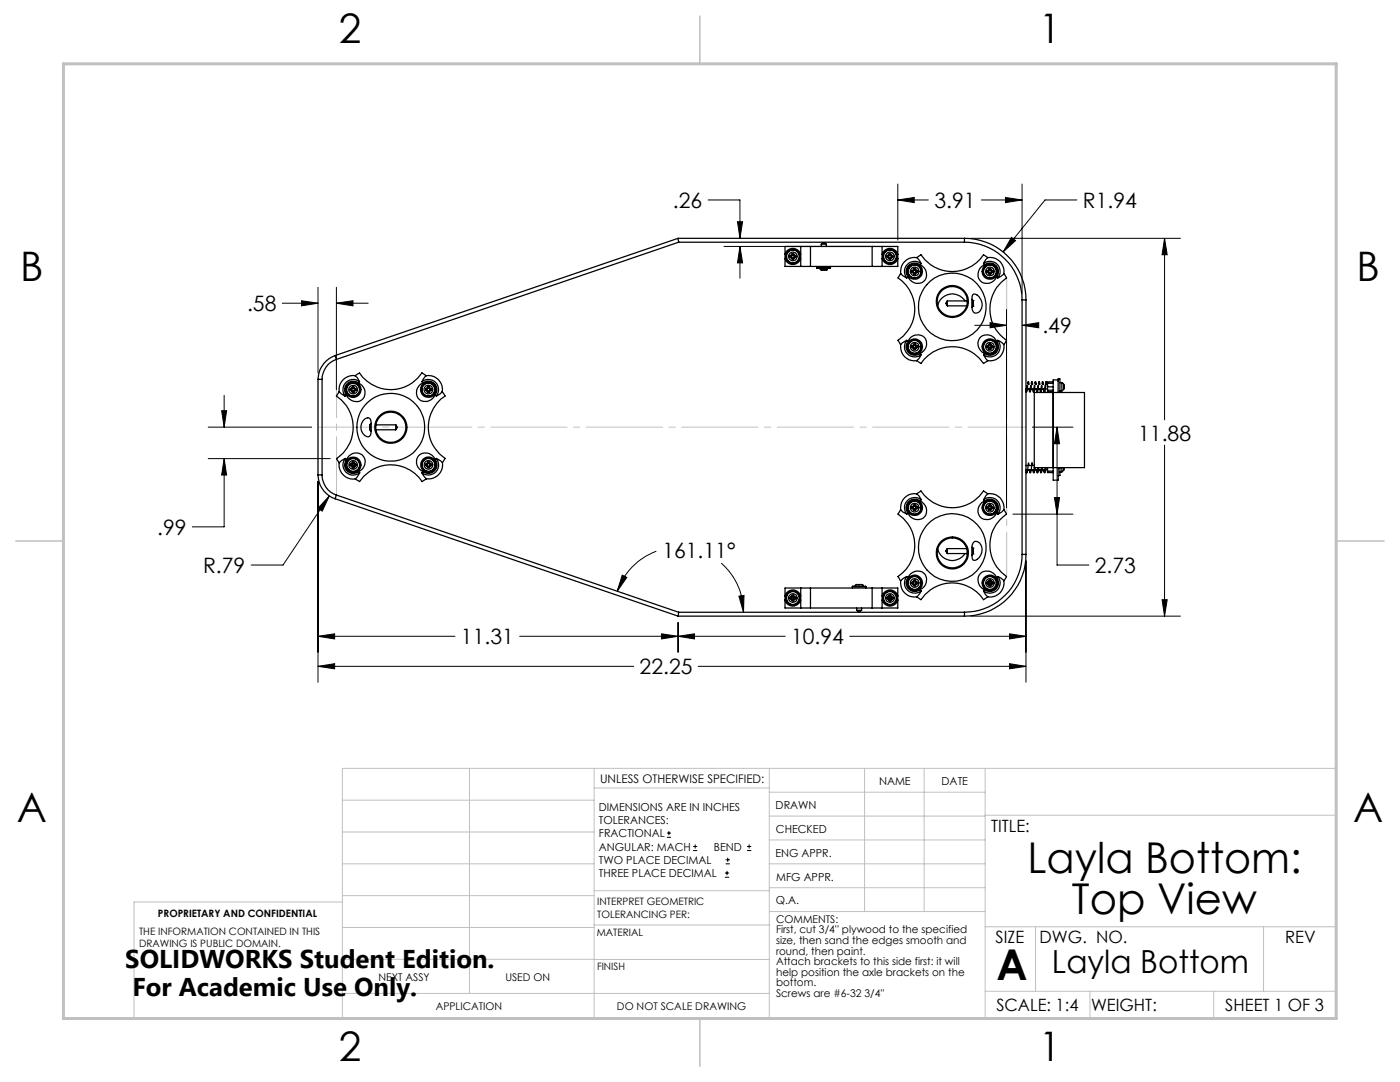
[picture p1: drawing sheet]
<svg xmlns="http://www.w3.org/2000/svg" width="279mm" height="216mm" viewBox="0 0 279 216" stroke-linecap="round" stroke-linejoin="round" font-family="sans-serif">
<g fill="none" stroke="#000" stroke-width=".2">
<path d="M141.3 39.9h6.4v7.7M179.2 39.9l3.3-.5v1zM179.2 39.9h6.1M179.2 36.7v11.2M195.9 39.9h8.1M200.7 39.4l3.3 .5-3.3 .5zM204 36.7v21.9M214.9 39.9h-6.3l-8.4 10.4M63.5 57.3v17.1M67.1 57.3v20.5M144.5 49.2h30.3M147.2 44.2h1l-.5 3.4z"/>
<path d="M147.7 49.2l.5 3.3h-1zM147.7 49.2v6.3M193.7 47.6h41.9M201.9 47.4l.8 .6-2.5 2.3zM232.4 47.6l.5 3.2h-1zM232.4 47.6v36.2M44.7 78.9v6.3M56.3 60.5h7.2M60.2 60l3.3 .5-3.3 .5zM67.1 60.5l3.3-.5v1zM67.1 60.5h6.4M194.5 64.9h6.4"/>
<path d="M197.6 64.4l3.3 .5-3.3 .5zM200.9 61.7v39.6M204 64.9l3.3-.5v1zM204 64.9h2.8M41.6 91.5h24.3M41.6 85.2h20.6M44.2 82h1l-.5 3.2zM44.7 91.5v13.6h-6.3M44.7 91.5l.5 3.3h-1zM63.5 96v40.1M65.7 99l-1.4 3-.8-.6zM65.7 99l-9.2 13.7h-6.4"/>
<path d="M206 85.2h8.1M210.4 99.3h1.1l-.5 3.3zM211 85.2l.5 3.3h-1.1zM211 85.2v27.5h6.3M232.4 88.8v34.1M124.2 114.8l.9 .4-1.9 2.8zM131 110a13 13 0 0 0-7.8 8M143.9 112.4a12.9 12.9 0 0 1 4.5 9.8M147.5 119l1-.2-.1 3.4zM202.1 102.6h12M204.8 111.9v24.2M231.9 119.7h1l-.5 3.2z"/>
<path d="M63.5 127l3.3-.5v1zM63.5 133l3.3-.6v1.1zM63.5 127h27.3M63.5 133h63M103.7 127h53M132 126.5l3.3 .5-3.3 .5zM135.3 127l3.3-.5v1zM135.3 124.2v5.9M139.3 133h65.5M169.6 127h35.2M193.7 122.9h41.9M201.5 126.5l3.3 .5-3.3 .5z"/>
<path d="M201.5 132.4l3.3 .6-3.3 .5zM133.1 167.1h.8M133.1 166.2h.8M133.5 165.8v.9M138.3 169.7h.8M138.3 168.9h.8M138.7 168.5v.8M144.7 175h.8M144.7 174.2h.8M144.8 172.4h.9M144.8 171.6h.9M145.1 173.8v.8"/>
<path d="M145.2 171.1v.9M149.1 169.7h.8M149.1 168.9h.8M149.5 168.5v.8"/>
</g>
<path d="M63.5 85.2h141.3" fill="none" stroke="#c0c0c0" stroke-width=".2" stroke-dasharray="15.2 1.3 1.3 1.3" stroke-dashoffset="3.7"/>
<path d="M67.2 98.8v-27.1" fill="none" stroke="#c0c0c0" stroke-width=".2" stroke-dasharray="15.2 1.3 1.3 1.3" stroke-dashoffset="3.6"/>
<path d="M200.9 115v-59.6" fill="none" stroke="#c0c0c0" stroke-width=".2" stroke-dasharray="15.2 1.3 1.3 1.3" stroke-dashoffset="6.4"/>
<g fill="none" stroke="#c0c0c0" stroke-width=".2">
<path d="M68.3 159.7h50.3M93.7 153.3v44.9M118.6 153.3v49.9M118.6 157.2h34.9M153.5 153.3v49.9M153.5 158.1h43.1M172.5 153.3v28.6M184.4 153.3v28.6M196.6 153.3v49.9M68.3 180h-41.6v23.2h240v-49.9h-198.4v49.9M68.3 178.7h50.3M68.3 172.4h50.3"/>
<path d="M68.3 166h50.3M118.6 177.7h35M153.5 167.6h43.1M153.5 162.8h43.1M153.5 172.4h43.1M153.5 177.1h43.1M196.6 162.7h70.1M68.3 198.2h85.2M68.3 191.4l85.2 .1M68.3 185.1h50.3M118.6 184.6h35M153.6 181.9h43"/>
<path d="M196.6 197.8h70.1M196.6 184.9h70.1M206.7 184.9v12.9M217.5 197.8v5.4M242.2 197.8v5.4M252.2 184.9v12.9"/>
</g>
<path d="M139.7 3.2v9.5M3.1 107.9h9.6M266.7 107.9h9.5M139.7 203.2v9.6" fill="none" stroke="#c0c0c0" stroke-width=".3"/>
<path d="M12.7 12.7h254v190.5h-254z" fill="none" stroke="#c0c0c0" stroke-width=".6"/>
<g fill="#000">
<path d="M67.1 60.5l3.3-.5v1zM60.2 60l3.3 .5-3.3 .5zM197.6 64.4l3.3 .5-3.3 .5zM204 64.9l3.3-.5v1zM147.7 49.2l.5 3.3h-1zM147.2 44.2h1l-.5 3.4zM200.7 39.4l3.3 .5-3.3 .5zM179.2 39.9l3.3-.5v1zM65.7 99l-2.2 2.4 .8 .6zM201.9 47.4l-1.7 2.9 2.5-2.3zM201.5 126.5l3.3 .5-3.3 .5zM135.3 127l3.3-.5v1zM63.5 127l3.3-.5v1zM132 126.5l3.3 .5-3.3 .5zM231.9 119.7h1l-.5 3.2zM232.4 47.6l.5 3.2h-1zM147.5 119l1-.2-.1 3.4zM124.2 114.8l.9 .4-1.9 2.8zM63.5 133l3.3-.6v1.1zM201.5 132.4l3.3 .6-3.3 .5z"/>
<path d="M44.7 91.5l.5 3.3h-1zM44.2 82h1l-.5 3.2zM210.4 99.3h1.1l-.5 3.3zM211 85.2l.5 3.3h-1.1z"/>
</g>
<g fill="none" stroke="#000" stroke-width=".25">
<path d="M135.3 47.6l.1 .7M135.3 47.6l-68.4 23.3M135.3 47.6h57.2M135.4 48.3l-68.3 23.4M135.4 48.3h57.1M156.7 50.8a1.62 1.62 0 0 1 1.5-1.2 1.62 1.62 0 0 1 1.6 1.2M156.7 51.6a1.62 1.62 0 0 0 1.5 1.2 1.62 1.62 0 0 0 1.6-1.2M157.7 51.2v.1M157.8 51.3l.3 .3M158.1 50.7l-.3 .3M158.1 50.6h.3l.1 .4h.3v.3l-.4 .1v.3h-.3l-.1-.4h-.3v-.3l.4-.1zM158.4 50.7l.3 .3"/>
<path d="M158.7 51.3l-.3 .3M159.8 49.2v4M161.7 49.2h12.4M161.7 53.2h12.4M161.7 49.2v4M161.7 49.2h-5v4h5M163 53.4h2.7M163 53.2v.2M163.5 53.5l.3 .3M163.8 53.8h1.2M163.8 53.8h.1M163.9 48.7h1"/>
<path d="M163.9 48.7v.5M163.9 48.7l.5-.3 .5 .3M164.9 48.7v.5M165 53.8h.1M165.2 53.5l-.2 .3M165.7 53.2v.2M174.1 49.2v4M174.1 49.2h5.1v4h-5.1M176 51.6a1.62 1.62 0 0 0 1.6 1.2 1.62 1.62 0 0 0 1.6-1.2M176 50.8a1.62 1.62 0 0 1 1.6-1.2 1.62 1.62 0 0 1 1.6 1.2M176 49.2v4M177.2 51.3l.3 .3"/>
<path d="M177.5 50.7l-.3 .3M177.5 50.6h.2l.1 .4h.4v.3l-.5 .1v.3h-.2l-.1-.4h-.3v-.3l.4-.1zM177.7 50.7l.4 .3M178.1 51.3l-.4 .3M178.2 51.2v.1M179.7 54.6l-.5 .9a7.5 7.5 0 0 1 0 12.4l.5 .9M179.7 54.6l.5 .4 .8 .5M181.2 55.2l-.2 .3M182 54.1v.2M182.1 54.3l.3 .3M182.4 53.7l-.3 .3M182.4 53.6h.3l.1 .4h.3v.3l-.4 .1v.3h-.3l-.1-.4h-.3v-.3l.4-.1z"/>
<path d="M182.7 53.7l.3 .3M183 51.4l.6 .6 .2 .6M183 51.4l.8-.6a7.5 7.5 0 0 0 12.5 0l.8 .6M183 51.4a2.81 2.81 0 0 0-3.3 3.2M183 54.3l-.3 .3M183.6 52.8a1.91 1.91 0 0 1 1.3 2.2 1.91 1.91 0 0 1-2 1.6 2.23 2.23 0 0 1-1.7-1.4M183.6 52.8a1.69 1.69 0 0 0-2.3 .2 1.69 1.69 0 0 0-.1 2.2M183.8 52.6l-.2 .2M183.8 52.6a2.03 2.03 0 0 0-2.7 .1 2.03 2.03 0 0 0-.1 2.8M192.5 48.3a11.6 11.6 0 0 1 11.5 11.5M192.5 47.6v.7M192.5 47.6a12.3 12.3 0 0 1 12.3 12.2"/>
<path d="M194 59.7l.2 .3M194.2 58.8a1.33 1.33 0 0 1 1.6 1 1.92 1.92 0 0 1-.8 2.6 .96 .96 0 0 1-1-1.2v-2zM194.2 60v.4M194.2 60h.1M196.3 52.6l.3 .2M196.3 52.6a2.03 2.03 0 0 1 2.7 .1 2.03 2.03 0 0 1 .1 2.8M196.6 52.8a1.93 1.93 0 0 0-1.4 1.9 1.93 1.93 0 0 0 1.5 1.9 2.15 2.15 0 0 0 2.2-1.4M196.6 52.8a1.69 1.69 0 0 1 2.2 .2 1.69 1.69 0 0 1 .1 2.2M197.1 54.3l.3 .3M197.1 51.4l-.4 .4-.4 .8M197.1 51.4a2.78 2.78 0 0 1 3.2 3.2M197.4 53.7l-.3 .3"/>
<path d="M197.4 53.6h.3l.1 .4h.3v.3l-.4 .1v.3h-.3l-.1-.4h-.3v-.3l.4-.1zM197.7 53.7l.3 .3M198 54.3l-.3 .3M198.9 55.2l.2 .3M200.3 54.6l-.6 .6-.6 .3M200.3 54.6l.6 .9a7.5 7.5 0 0 0 0 12.4l-.6 .9M204 59.8h.8M204 59.8v50.8M204.8 59.8v50.8M63.5 75.7h.8M63.5 75.7v19.1M64.3 75.7v19.1"/>
<path d="M66.9 70.9a5.1 5.1 0 0 0-3.4 4.8M66.9 70.9l.2 .8M67.1 71.7a4.2 4.2 0 0 0-2.8 4M67.7 78.2l-.6 .8a7.5 7.5 0 0 1 .1 12.5l.5 .9M67.7 78.2l1.2 .9M69.1 78.7l-.2 .4M69.9 77.7h.1M69.9 77.6h.3l.1-.4h.3v.3l.4 .1v.3h-.3l-.1 .4h-.3v-.3l-.4-.1zM70 77.9l.3 .3M70.3 77.3l-.3 .3M70.6 77.3l.3 .3M70.9 75l.4 .4 .5 .8"/>
<path d="M70.9 75l.9-.6a7.5 7.5 0 0 0 12.4 0l.9 .6M70.9 75a2.81 2.81 0 0 0-3.2 3.2M70.9 77.9l-.3 .3M71.5 76.4a1.95 1.95 0 0 1 1.3 1.9 1.95 1.95 0 0 1-1.5 1.9 2.22 2.22 0 0 1-2.2-1.5M71.5 76.4a1.69 1.69 0 0 0-2.2 .2 1.69 1.69 0 0 0-.2 2.1M71.8 76.2l-.3 .2M71.8 76.2a2.04 2.04 0 0 0-2.8 .1 2.04 2.04 0 0 0-.1 2.8M84.2 76.2l.3 .2M84.2 76.2a2.03 2.03 0 0 1 2.7 .1 2.03 2.03 0 0 1 .2 2.7M84.5 76.4a1.9 1.9 0 0 0-1.4 2.1 1.9 1.9 0 0 0 2 1.6 2.21 2.21 0 0 0 1.8-1.4M84.5 76.4a1.69 1.69 0 0 1 2.2 .2 1.69 1.69 0 0 1 .2 2.1M84.9 77.7v.1"/>
<path d="M84.9 77.6h.4l.1-.4h.2v.3l.4 .1v.3h-.3l-.1 .4h-.2v-.3l-.5-.1zM85 77.9l.4 .3M85.1 75l-.9 1.2M85.1 75a2.78 2.78 0 0 1 3.2 3.1M85.4 77.3l-.4 .3M85.6 77.3l.3 .3M85.9 77.9l-.3 .3M86.9 78.7l.2 .3M88.3 78.1l-.5 .5-.7 .4M88.3 78.1l.5 .9a7.5 7.5 0 0 0 0 12.5l-.5 .8M179.7 68.8a2.82 2.82 0 0 0 3.3 3.2M181 67.9l.2 .3"/>
<path d="M181 67.9l-.9 .5-.4 .4M181 67.9a2.03 2.03 0 0 0 .1 2.7 2.03 2.03 0 0 0 2.7 .2M181.2 68.2a1.9 1.9 0 0 1 2.8-1.2 1.9 1.9 0 0 1 .3 3l-.7 .6M181.2 68.2a1.69 1.69 0 0 0 .1 2.2 1.69 1.69 0 0 0 2.3 .2M182 69.1h.3l.1-.4h.3v.3l.4 .1v.2h-.3l-.1 .4h-.3v-.3l-.4-.1zM182.1 69.3l.3 .3M182.4 68.7l-.3 .4M182.7 68.7l.3 .4M183 72l.8 .5a7.5 7.5 0 0 1 12.5 0l.8-.5M183 69.3l-.3 .3M183.6 70.6l.2 .2M183.8 70.8l-.4 .7-.4 .5"/>
<path d="M189.1 60v1M189.1 61h3.8M189.1 60h3.9M189.1 60l-.4 .5 .4 .5M192.6 60a2.99 2.99 0 0 0-3-1.3 2.99 2.99 0 0 0-2.5 2.2M193 60l.1 .5M194.2 61.1l-.2 .2M194.2 61.1h.1M194.2 60.4v.3M194.2 60.4h.1M194.2 60.7h.1M194.2 60.7v.4"/>
<path d="M196.3 70.8l.8 1.2M196.6 70.6l-.3 .2M197 69.1h.3l.1-.4h.3v.3l.4 .1v.2h-.3l-.1 .4h-.3v-.3l-.4-.1zM197.1 69.3l.3 .3M197.4 68.7l-.3 .4M197.7 68.7l.3 .4M198 69.3l-.3 .3M198.9 68.2a1.89 1.89 0 0 0-2.5-1.3 1.89 1.89 0 0 0-1 2.6 1.88 1.88 0 0 0 1.2 1.1M198.9 68.2a1.69 1.69 0 0 1-.1 2.2 1.69 1.69 0 0 1-2.2 .2M199.1 67.9l.8 .4 .4 .5M199.1 67.9l-.2 .3M199.1 67.9a2.03 2.03 0 0 1-.1 2.7 2.03 2.03 0 0 1-2.7 .2"/>
<path d="M200.3 68.8a2.78 2.78 0 0 1-3.2 3.2M204.8 77.6h.1M204.8 77.6l.1 .5M205 76.9l-.2 1.2M205 77.6h.6M205.1 76.6l.1-.5 .2 .6M205.1 77l-.1 1-.1 .2h-.1M205.2 76.3v.4M205.5 77.6l.1 .5M205.7 76.9l-.2 1.2M205.7 77.6h.6M205.8 76.6l.2-.5 .1 .6"/>
<path d="M205.8 77l-.2 1.2-.2-.6M205.9 76.3l.1 .4M206.4 76.9l-.1 1.2-.1-.5M206.4 78.3h10v15h-10zM206.5 77.6h.5M206.5 76.6l.2-.5 .1 .6M206.6 77l-.3 1.2-.1-.1-.1-.5M206.6 76.3l.1 .4M206.9 77.6l.1 .5M207.1 76.9l-.1 1.2M207.2 77.6h.6M207.3 76.6l.1-.5 .1 .6"/>
<path d="M207.3 77l-.3 1.2-.2-.6M207.3 76.3l.1 .4M207.9 76.9l-.2 1.2-.1-.5M207.9 77.6h.6M208 76.6l.1-.5 .2 .6M208 77l-.2 1.2-.3-.6M208.1 76.3v.4M208.6 76.9l-.1 1.2-.1-.5M208.6 77.6h.5M208.7 76.6l.1-.5 .2 .6M208.7 76.7h.4M208.7 77l-.2 1.2-.2-.1-.1-.5"/>
<path d="M208.8 76.7v-.4l-.2 .5M209.1 77.9h1.1M209.1 77.2h1.1M209.1 76.5h1.1M210.2 76.2h-1.1v2h1.1M211.2 78.3v-2.7h.3v2.7M211.2 75.8h-1v20h1v-2.5M211.5 78h.4M211.5 76.3h.4M211.9 76.3l.3 .3 .2 .4h-.1v.3h.1l-.1 .4-.4 .3M211.9 76.3v1.7M63.5 94.8h.8"/>
<path d="M63.5 94.8a5.1 5.1 0 0 0 3.4 4.7M64.3 94.8a4.2 4.2 0 0 0 2.8 4M66.9 99.5l68.4 23.4M67.1 98.8l-.2 .7M67.1 98.8l68.3 23.4M67.7 92.4a2.86 2.86 0 0 0 3.2 3.2M68.9 91.5l.2 .3M68.9 91.5l-1.2 .9M68.9 91.5a2.04 2.04 0 0 0 .1 2.7 2.04 2.04 0 0 0 2.8 .1M69.1 91.8a1.95 1.95 0 0 1 2-1.4 1.95 1.95 0 0 1 1.8 1.6 2.22 2.22 0 0 1-1.4 2.2M69.1 91.8a1.71 1.71 0 0 0 .2 2.2 1.71 1.71 0 0 0 2.2 .2M69.9 92.7h.1"/>
<path d="M69.9 92.6h.4v-.4h.3v.4h.4v.3h-.3l-.1 .4h-.3v-.3l-.4-.1zM70 92.9l.3 .3M70.3 92.3l-.3 .3M70.6 92.3l.3 .3M70.9 92.9l-.3 .3M71.5 94.2l.3 .1M71.8 94.3l-.9 1.3M72.6 83.8l.2-.2a.7 .7 0 0 1 .8-.2 .7 .7 0 0 1 .4 .7l.1 1.1a2.42 2.42 0 0 1-.4 1.9 1.78 1.78 0 0 1-1.6-2.5zM73.9 85.8h.1M73.9 84.7h.1M73.9 85.8l.1 .2M73.9 84.7v1.1"/>
<path d="M74 84.5l-.1 .2M75 84.8h4M75 85.8h4M79 84.8v1M79 84.8l.3 .5-.3 .5M84.2 94.3l.9 1.2M84.5 94.1l-.3 .2M84.9 92.6h.4l.1-.4h.3v.3l.4 .1v.3h-.4v.4h-.3v-.3l-.5-.1zM85.1 92.9l.3 .3M85.1 95.5l-.9 .6a7.5 7.5 0 0 0-12.4 0l-.9-.5M85.4 92.3l-.3 .3M85.7 92.3l.3 .3"/>
<path d="M86 92.9l-.3 .3M86.9 91.8a1.91 1.91 0 0 0-2.4-1.4 1.91 1.91 0 0 0-1.3 2.4 2.31 2.31 0 0 0 1.3 1.3M86.9 91.8a1.71 1.71 0 0 1-.2 2.2 1.71 1.71 0 0 1-2.2 .1M87.1 91.5l.8 .4 .4 .4M87.1 91.5l-.2 .3M87.1 91.5a2.03 2.03 0 0 1-.2 2.7 2.03 2.03 0 0 1-2.7 .1M88.3 92.3a2.82 2.82 0 0 1-3.2 3.2M183 98.5l.4 .5 .4 .7M183 98.5l.8-.5a7.5 7.5 0 0 0 12.5 0l.8 .5M183 98.5a2.81 2.81 0 0 0-3.3 3.2M183.6 99.9a1.9 1.9 0 0 1 1.3 2.6 1.9 1.9 0 0 1-2.7 1 1.95 1.95 0 0 1-1-1.2M183.6 99.9a1.69 1.69 0 0 0-2.3 .2 1.69 1.69 0 0 0-.1 2.2"/>
<path d="M183.8 99.7l-.2 .2M183.8 99.7a2.03 2.03 0 0 0-2.7 .2 2.03 2.03 0 0 0-.1 2.7M196.3 99.7l.3 .2M196.3 99.7a2.03 2.03 0 0 1 2.7 .2 2.03 2.03 0 0 1 .1 2.7M196.6 99.9a1.89 1.89 0 0 0-1.4 2.4 1.89 1.89 0 0 0 2.4 1.3 2.31 2.31 0 0 0 1.3-1.3M196.6 99.9a1.69 1.69 0 0 1 2.2 .2 1.69 1.69 0 0 1 .1 2.2M197.1 98.5l-.8 1.2M197.1 98.5a2.78 2.78 0 0 1 3.2 3.2M204.8 93.8h.2M204.8 92.9h.3M204.8 93.8l.1 .4M205.1 93.8h.6"/>
<path d="M205.2 92.9h.6M205.4 92.9l-.2-.5-.2 1.9-.2-.1M205.5 93.8l.1 .4M205.8 93.8h.6M205.9 92.9h.5M206.1 92.9l-.1-.5-.3 1.8-.1 .2-.2-.6M206.4 93.3l-.1 1v-.5M206.5 93.8h.6M206.6 93.3l-.3 1.1-.2-.6M207.2 93.3l-.2 1v-.5M207.2 93.8h.6M207.3 93.3l-.3 1.1-.2-.6"/>
<path d="M207.9 93.3l-.1 1-.1-.5M208 93.8h.5M208 93.3l-.2 1.1-.2-.6M208.6 93.3l-.1 1-.1-.5M208.7 93.8h.4M208.7 93.3l-.2 1.1-.2-.6M209.1 94h1.1M209.1 93.3v1h1.1M211.5 93.3v1.6h-.3M211.5 94.2h.4M211.9 93.3v.9M212.3 93.3v.2h.1l-.1 .3-.4 .4"/>
<path d="M156.7 119.7a1.62 1.62 0 0 0 1.5 1.2 1.62 1.62 0 0 0 1.6-1.2M156.7 118.9a1.62 1.62 0 0 1 1.5-1.2 1.62 1.62 0 0 1 1.6 1.2M157.7 119.2h.3l.1-.4h.3v.3l.4 .1v.3h-.3l-.1 .4h-.3v-.3l-.4-.1zM157.7 119.2v.1M157.8 119.5l.3 .3M158.1 118.9l-.3 .3M158.4 118.9l.3 .3M158.7 119.5l-.3 .3M159.8 117.3v4M161.7 117.3h12.4M161.7 117.3v4M161.7 117.3h-5v4h5"/>
<path d="M170.1 117.1h2.7M170.1 117.1v.2M170.9 116.7l-.3 .3M170.9 116.7h.1M171.3 116.6l-.4 .1M171.3 116.6v.1M171.3 116.7h.3M171.6 116.6l.4 .1M171.6 116.6v.1M172 116.7l.3 .3M172 116.7h.1M172.8 117.1v.2"/>
<path d="M174.1 117.3v4M174.1 117.3h5.1v4h-5.1M176 119.7a1.62 1.62 0 0 0 1.6 1.2 1.62 1.62 0 0 0 1.6-1.2M176 118.9a1.62 1.62 0 0 1 1.6-1.2 1.62 1.62 0 0 1 1.6 1.2M176 117.3v4M177.2 119.5l.3 .3M177.5 118.9l-.3 .3M177.7 118.9l.4 .3M177.7 119.9v-.3l.5-.1v-.3h-.4l-.1-.4h-.2v.3l-.4 .1v.3h.3l.1 .4h.3M178.1 119.5l-.4 .3M178.2 119.2v.1M179.7 101.7l-.5 .9a7.5 7.5 0 0 1 0 12.4l.5 .9"/>
<path d="M179.7 101.7l.4 .4 .9 .5M179.7 115.9a2.82 2.82 0 0 0 3.3 3.2M181 115l.2 .3M181 115l-1.3 .9M181 115a2.03 2.03 0 0 0 .1 2.8 2.03 2.03 0 0 0 2.7 .1M181.2 115.3a1.89 1.89 0 0 1 2.5-1.3 1.89 1.89 0 0 1 1 2.6 2.13 2.13 0 0 1-1.1 1.1M181.2 102.3l-.2 .3M181.2 115.3a1.69 1.69 0 0 0 .1 2.2 1.69 1.69 0 0 0 2.3 .2M182 101.2h.3l.1-.4h.3v.3l.4 .1v.2h-.3l-.1 .4h-.3v-.3l-.4-.1zM182 116.2h.3l.1-.4h.3v.3l.4 .1v.3h-.3l-.1 .4h-.3v-.3l-.4-.1zM182 116.2v.2M182.1 116.5l.3 .3"/>
<path d="M182.1 101.4l.3 .3M182.4 115.9l-.3 .3M182.4 100.9l-.3 .3M182.7 115.9l.3 .3M182.7 100.9l.3 .3M183 119.1l.8 .6a7.5 7.5 0 0 1 12.5 0l.8-.6M183 116.5l-.3 .3M183 101.4l-.3 .3M183.1 116.2v.1M183.6 117.7l.2 .2M183.8 117.9l-.2 .6-.6 .6M187.1 109.6a2.99 2.99 0 0 0 2.5 2.2 2.99 2.99 0 0 0 3-1.3"/>
<path d="M189.1 109.5v1M189.1 110.5h3.9M189.1 109.5h3.8M189.1 109.5l-.4 .5 .4 .5M193.1 110l-.1 .5M194 109.2l.2 .2M194.2 110.5l-.2 .3M194.2 109.4v.4M194.2 109.4h.1M194.2 110.5h.1M194.2 109.8h.1M194.2 109.8v.3"/>
<path d="M194.2 110.1h.1M194.2 110.1v.4M194.2 108.3l.4-.3a1.71 1.71 0 0 1 1.2 2.7 1.36 1.36 0 0 1-1.6 1l-.2-.3v-2.1zM196.3 117.9l.4 .8 .4 .4M196.6 117.7l-.3 .2M197 116.2h.3l.1-.4h.3v.3l.4 .1v.3h-.3l-.1 .4h-.3v-.3l-.4-.1zM197.1 101.4l.3 .3M197.1 116.5l.3 .3M197.4 100.9l-.3 .3M197.4 115.9l-.3 .3M197.4 100.8h.3l.1 .4h.3v.2l-.4 .1v.3h-.3l-.1-.4h-.3v-.2l.4-.1zM197.7 100.9l.3 .3"/>
<path d="M197.7 115.9l.3 .3M198 101.4l-.3 .3M198 116.5l-.3 .3M198.1 116.2v.1M198.9 102.3l.2 .3M198.9 115.3a1.89 1.89 0 0 0-2.3-1.3 1.89 1.89 0 0 0-1.3 2.4 2.05 2.05 0 0 0 1.3 1.3M198.9 115.3a1.69 1.69 0 0 1-.1 2.2 1.69 1.69 0 0 1-2.2 .2M199.1 115l1.2 .9M199.1 115l-.2 .3M199.1 115a2.03 2.03 0 0 1-.1 2.8 2.03 2.03 0 0 1-2.7 .1M200.3 101.7l-.4 .5-.8 .4M200.3 101.7l.6 .9a7.5 7.5 0 0 0 0 12.4l-.6 .9"/>
<path d="M200.3 115.9a2.78 2.78 0 0 1-3.2 3.2M204 110.6a11.6 11.6 0 0 1-11.5 11.6M204 110.6h.8M204.8 110.6a12.3 12.3 0 0 1-12.3 12.3M135.3 122.9h57.2M135.4 122.2l-.1 .7M135.4 122.2h57.1M161.7 121.3h12.4M171 121.8h.9M171 121.8l.5 .3 .4-.3M171 121.3v.5M171.9 121.3v.5"/>
<path d="M192.5 122.2v.7"/>
<circle cx="158.2" cy="51.2" r="1.36"/>
<circle cx="158.2" cy="51.2" r=".87"/>
<circle cx="158.2" cy="51.2" r="1.29"/>
<circle cx="177.6" cy="51.2" r="1.36"/>
<circle cx="177.6" cy="51.2" r=".87"/>
<circle cx="177.6" cy="51.2" r="1.28"/>
<circle cx="182.5" cy="54.2" r="1.28"/>
<circle cx="182.5" cy="54.2" r="1.56"/>
<circle cx="182.5" cy="54.2" r=".87"/>
<circle cx="182.5" cy="54.2" r="1.36"/>
<circle cx="197.5" cy="54.2" r="1.28"/>
<circle cx="197.6" cy="54.2" r="1.56"/>
<circle cx="197.6" cy="54.2" r=".87"/>
<circle cx="197.6" cy="54.2" r="1.36"/>
<circle cx="70.5" cy="77.8" r="1.35"/>
<circle cx="70.5" cy="77.7" r=".86"/>
<circle cx="70.5" cy="77.7" r="1.56"/>
<circle cx="70.5" cy="77.7" r="1.27"/>
<circle cx="85.5" cy="77.7" r="1.36"/>
<circle cx="85.5" cy="77.7" r=".87"/>
<circle cx="85.5" cy="77.7" r="1.57"/>
<circle cx="85.5" cy="77.7" r="1.28"/>
<circle cx="182.5" cy="69.2" r="1.28"/>
<circle cx="182.5" cy="69.2" r="1.56"/>
<circle cx="182.5" cy="69.2" r=".87"/>
<circle cx="182.5" cy="69.2" r="1.36"/>
<circle cx="190" cy="60.1" r="3"/>
<circle cx="190" cy="61.2" r="6.8"/>
<circle cx="190.1" cy="60.2" r="3.2"/>
<circle cx="197.5" cy="69.2" r="1.28"/>
<circle cx="197.6" cy="69.2" r="1.56"/>
<circle cx="197.6" cy="69.2" r=".87"/>
<circle cx="197.6" cy="69.2" r="1.36"/>
<circle cx="70.5" cy="92.8" r=".86"/>
<circle cx="70.5" cy="92.8" r="1.56"/>
<circle cx="70.5" cy="92.8" r="1.34"/>
<circle cx="70.5" cy="92.8" r="1.27"/>
<circle cx="78" cy="85.3" r="3"/>
<circle cx="78" cy="85.2" r="6.8"/>
<circle cx="78" cy="85.2" r="3.2"/>
<circle cx="85.5" cy="92.8" r=".87"/>
<circle cx="85.5" cy="92.8" r="1.35"/>
<circle cx="85.5" cy="92.8" r="1.28"/>
<circle cx="85.5" cy="92.8" r="1.56"/>
<circle cx="158.2" cy="119.3" r="1.36"/>
<circle cx="158.2" cy="119.3" r="1.29"/>
<circle cx="158.2" cy="119.3" r=".86"/>
<circle cx="177.6" cy="119.3" r="1.36"/>
<circle cx="177.6" cy="119.3" r=".87"/>
<circle cx="177.6" cy="119.3" r="1.28"/>
<circle cx="182.5" cy="116.3" r="1.28"/>
<circle cx="182.5" cy="101.3" r="1.28"/>
<circle cx="182.5" cy="101.3" r="1.56"/>
<circle cx="182.5" cy="116.3" r="1.56"/>
<circle cx="182.5" cy="101.3" r=".87"/>
<circle cx="182.5" cy="116.3" r=".87"/>
<circle cx="182.5" cy="116.3" r="1.36"/>
<circle cx="182.5" cy="101.3" r="1.36"/>
<circle cx="190" cy="110.4" r="3"/>
<circle cx="190" cy="109.3" r="6.8"/>
<circle cx="190.1" cy="110.3" r="3.2"/>
<circle cx="197.5" cy="116.3" r="1.28"/>
<circle cx="197.5" cy="101.3" r="1.28"/>
<circle cx="197.6" cy="101.3" r="1.56"/>
<circle cx="197.6" cy="116.3" r="1.56"/>
<circle cx="197.6" cy="101.3" r=".87"/>
<circle cx="197.6" cy="116.3" r=".87"/>
<circle cx="197.6" cy="116.3" r="1.36"/>
<circle cx="197.6" cy="101.3" r="1.36"/>
</g>
<g font-size="8.5">
<text x="205.1" y="174.2">Layla Bottom:</text>
<text x="213.9" y="182.3">Top View</text>
<text x="198.9" y="195.5">A</text>
</g>
<g font-size="8.1">
<text x="67.6" y="8.5">2</text>
<text x="207.3" y="8.5">1</text>
<text x="4" y="56.2">B</text>
<text x="270.7" y="56.2">B</text>
<text x="3.3" y="164.1">A</text>
<text x="270" y="164.1">A</text>
<text x="67.6" y="211.7">2</text>
<text x="207.3" y="211.7">1</text>
</g>
<text font-size="6.3" x="209.9" y="194.1">Layla Bottom</text>
<g font-size="5.1">
<text x="25" y="193.2">SOLIDWORKS Student Edition.</text>
<text x="26.4" y="198.8">For Academic Use Only.</text>
</g>
<g font-size="4.2">
<text x="134.3" y="41.5">.26</text>
<text x="186.5" y="41.5">3.91</text>
<text x="216.1" y="41.5">R1.94</text>
<text x="49.3" y="62.1">.58</text>
<text x="208" y="66.5">.49</text>
<text x="227.2" y="87.9">11.88</text>
<text x="31.4" y="106.7">.99</text>
<text x="132.2" y="111.4">161.11°</text>
<text x="40.5" y="114.3">R.79</text>
<text x="218.5" y="114.3">2.73</text>
<text x="92" y="128.6">11.31</text>
<text x="157.9" y="128.6">10.94</text>
<text x="127.7" y="134.5">22.25</text>
</g>
<g font-size="3.4">
<text x="197.8" y="166">TITLE:</text>
<text x="198.7" y="188.1">SIZE</text>
<text x="207.5" y="188.1">DWG. NO.</text>
<text x="256.5" y="188.2">REV</text>
<text x="198.8" y="201.7">SCALE: 1:4</text>
<text x="217.7" y="201.8">WEIGHT:</text>
<text x="244.5" y="201.7">SHEET 1 OF 3</text>
</g>
<text font-size="2.4" x="119.8" y="156.2">UNLESS OTHERWISE SPECIFIED:</text>
<g font-size="2.2">
<text x="119.5" y="161.8">DIMENSIONS ARE IN INCHES</text>
<text x="154.8" y="161.4">DRAWN</text>
<text x="175.4" y="156.6">NAME</text>
<text x="187.9" y="156.7">DATE</text>
<text x="119.5" y="164.4">TOLERANCES:</text>
<text x="119.5" y="167.1">FRACTIONAL</text>
<text x="154.9" y="166.3">CHECKED</text>
<text x="119.5" y="169.7">ANGULAR: MACH</text>
<text x="119.5" y="172.4">TWO PLACE DECIMAL</text>
<text x="142.5" y="169.7">BEND</text>
<text x="154.8" y="171">ENG APPR.</text>
<text x="119.5" y="175">THREE PLACE DECIMAL</text>
<text x="154.9" y="175.7">MFG APPR.</text>
<text x="154.9" y="180.4">Q.A.</text>
</g>
<g font-size="2.1">
<text x="154.9" y="184.1">COMMENTS:</text>
<text x="154.9" y="186.2">First, cut 3/4'' plywood to the specified</text>
<text x="154.9" y="188.4">size, then sand the edges smooth and</text>
<text x="154.9" y="190.5">round, then paint.</text>
<text x="75.5" y="195.7">NEXT ASSY</text>
<text x="100.9" y="195.7">USED ON</text>
<text x="154.9" y="192.6">Attach brackets to this side first: it will</text>
<text x="154.9" y="194.7">help position the axle brackets on the</text>
<text x="154.9" y="196.8">bottom.</text>
<text x="86.9" y="201.5">APPLICATION</text>
<text x="123.1" y="201.6">DO NOT SCALE DRAWING</text>
<text x="154.9" y="198.9">Screws are #6-32 3/4''</text>
</g>
<g font-size="2">
<text x="31.5" y="182.9">PROPRIETARY AND CONFIDENTIAL</text>
<text x="119.2" y="180.6">INTERPRET GEOMETRIC</text>
<text x="119.2" y="183.1">TOLERANCING PER:</text>
<text x="27.8" y="186.5">THE INFORMATION CONTAINED IN THIS</text>
<text x="27.8" y="189">DRAWING IS PUBLIC DOMAIN.</text>
<text x="119.1" y="186.7">MATERIAL</text>
<text x="119.1" y="193.5">FINISH</text>
</g>
</svg>
